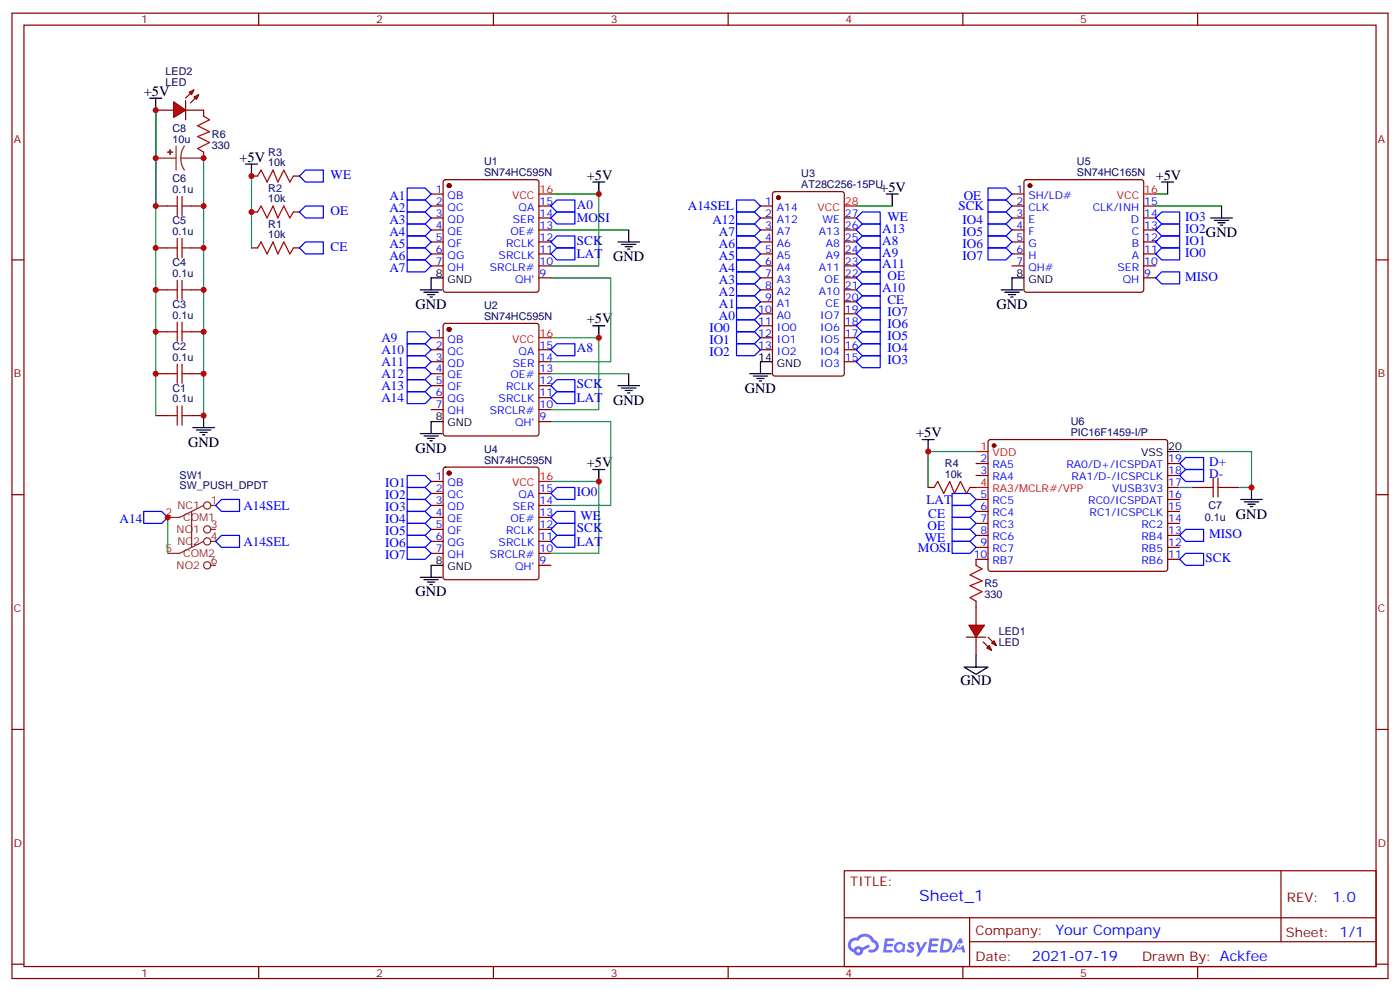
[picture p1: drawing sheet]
<svg xmlns="http://www.w3.org/2000/svg" width="412mm" height="292mm" viewBox="0 0 412 292" stroke-linecap="round" stroke-linejoin="round" font-family="sans-serif">
<g fill="none" stroke="#870000" stroke-width=".35">
<path d="M3.5 3.9h405.4v284.3h-405.4zM7.1 7.4h398.2v277.3h-398.2zM76.2 3.9v3.5M145.3 3.9v3.5M214.5 3.9v3.5M283.6 3.9v3.5M352.8 3.9v3.5M3.5 76.6h3.6M405.3 76.6h3.6M3.5 145.7h3.6M405.3 145.7h3.6M3.5 214.8h3.6"/>
<path d="M405.3 214.8h3.6M248.7 256.5h156.6v28.2h-156.6zM377.3 256.5v20.9M248.7 270.3h156.5M285.6 277.4h119.6M285.6 270.3v14.1M3.5 284h3.6M76.2 284.7v3.5M145.3 284.7v3.5M214.5 284.7v3.5M283.6 284.7v3.5M352.8 284.7v3.5"/>
<path d="M405.3 284h3.6"/>
</g>
<g fill="#5487ff">
<path d="M267.7 277.6a1.22 1.22 0 0 1 1.7 .3l-.4 .6a.47 .47 0 0 0-.3-.4 .47 .47 0 0 0-.5 .2l.1 .2a1.14 1.14 0 0 1 .8 1.8 1.14 1.14 0 0 1-1.9-.1l-.2-.1 .5-.6 .7 .4a.29 .29 0 0 0 .3-.2 .29 .29 0 0 0-.2-.3 1.04 1.04 0 0 1-.6-1.8z"/>
<path d="M260.7 276.4h2.4l.3 .2-.2 .5h-1.8l-.1 .9h1.5l.3 .4-.3 .3h-1.6l-.2 1.1 1.7 .1 .2 .3-.2 .3-2.6 .1z"/>
<path d="M273.8 276.4h2.4l.3 .2-.1 .5h-1.8l-.2 .9h1.6l.3 .4-.4 .3h-1.6l-.1 1.1 1.7 .1 .2 .3-.2 .3h-2.6z"/>
<path d="M282.6 276.4h.7l.3 1.3-.6 .3a.69 .69 0 0 0-1 .2 .69 .69 0 0 0 .4 1 .69 .69 0 0 0 .9-.6l.5-.3 .6 2.2h-.8l-.2-.8h-1.8l-.5 .8h-.8z"/>
<path d="M269.8 277.5h.8l.6 1.8 1.1-1.8h.9l-2.6 4.2h-.8l.9-1.6z"/>
<path d="M277.4 276.4l-.6 4.2h1.3a2.11 2.11 0 0 0 2.5-2.2 2.11 2.11 0 0 0-2.5-2zM278.1 277.1a1.39 1.39 0 0 1 1.7 1.5 1.39 1.39 0 0 1-1.8 1.2h-.3z"/>
<path d="M263.7 278a1.54 1.54 0 0 0-.1 2.2 1.54 1.54 0 0 0 2.2 .1l.6 .3 .3-2.3-.2-.3h-.4a1.49 1.49 0 0 0-2.4 0zM264 279a.94 .94 0 0 1 1.8 0 .94 .94 0 0 1-1.8 0z"/>
<path d="M250.4 276.8a2.18 2.18 0 0 0 1.1 3.7 1.44 1.44 0 0 0 1.6 .9 1.44 1.44 0 0 0 1.2-1.5l2-1-.5-.7-1.9 1a1.47 1.47 0 0 0-2.4 .4 1.39 1.39 0 0 1-.7-1.9 1.39 1.39 0 0 1 2-.5 2.12 2.12 0 0 1 2.2-1.3 2.12 2.12 0 0 1 1.9 1.7 1.14 1.14 0 0 1 1.1 1.4 1.14 1.14 0 0 1-1.7 .7 .43 .43 0 0 0-.5 .4 .43 .43 0 0 0 .4 .5 1.98 1.98 0 0 0 2.5-1.3 1.98 1.98 0 0 0-1.2-2.5 3.1 3.1 0 0 0-5.3-.7l-.9 .1zM252.3 280.1a.55 .55 0 0 1 1.1 0 .55 .55 0 0 1-1.1 0z"/>
<circle cx="282.6" cy="278.5" r=".26"/>
</g>
<g fill="#870000" stroke="#870000" stroke-width=".35">
<circle cx="132.3" cy="54.7" r=".53"/>
<circle cx="132.3" cy="97" r=".53"/>
<circle cx="229.3" cy="58.2" r=".53"/>
<circle cx="132.3" cy="139.3" r=".53"/>
<circle cx="303.4" cy="54.7" r=".53"/>
<circle cx="292.8" cy="131.2" r=".53"/>
</g>
<g fill="none" stroke="#870000" stroke-width=".35">
<path d="M74.1 51.9h1.7M86.4 51.9h1.8M127 57.2h3.5M130.8 53.1l.4-.2h26.8l.5 .2 .2 .5v31.8l-.2 .5-.5 .2h-26.8l-.5-.3-.2-.4v-31.8zM227.8 56.7l.4-.3h19.8l.7 .5v53.2l-.5 .6-20 .1-.6-.5-.1-53.1zM298.1 57.2h3.5M301.9 53.1l.4-.2h33.9l.5 .2 .2 .5v31.8l-.2 .5-.5 .2h-33.9l-.5-.3-.2-.4v-31.8zM45.9 60.7h3.5M45.9 73h3.5M56.4 60.7h3.6M56.4 73h3.6M74.1 73h1.7"/>
<path d="M74.1 62.4h1.7M86.4 73h1.8M86.4 62.4h1.8M127 60.7h3.5M127 64.2h3.5M127 67.7h3.5M127 71.3h3.5M127 74.8h3.5M127 78.3h3.5M158.7 60.7h3.6M158.7 64.2h3.6M158.7 67.7h3.6"/>
<path d="M158.7 71.3h3.6M158.7 74.8h3.6M158.7 78.3h3.6M224 60.7h3.5M224 64.2h3.5M224 67.7h3.5M224 71.3h3.5M224 74.8h3.5M224 78.3h3.5M248.7 64.2h3.5M248.7 67.7h3.5M248.7 71.3h3.5"/>
<path d="M248.7 74.8h3.5M248.7 78.3h3.5M298.1 60.7h3.5M298.1 64.2h3.5M298.1 67.7h3.5M298.1 71.3h3.5M298.1 74.8h3.5M298.1 78.3h3.5M336.9 60.7h3.5M336.9 64.2h3.5M336.9 67.7h3.5M336.9 71.3h3.5"/>
<path d="M336.9 74.8h3.5M336.9 78.3h3.5M45.9 85.4h3.5M45.9 97.7h3.5M56.4 85.4h3.6M56.4 97.7h3.6M127 99.5h3.5M130.8 95.5l.4-.2h26.8l.5 .2 .2 .5v31.7l-.2 .5-.5 .2h-26.8l-.5-.2-.2-.5v-31.7zM158.7 81.8h3.6M224 81.8h3.5M224 99.5h3.5M224 85.4h3.5"/>
<path d="M224 88.9h3.5M224 92.4h3.5M224 96h3.5M248.7 81.8h3.5M248.7 99.5h3.5M248.7 85.4h3.5M248.7 88.9h3.5M248.7 92.4h3.5M248.7 96h3.5M336.9 81.8h3.5M45.9 110.1h3.5M56.4 110.1h3.6"/>
<path d="M127 103h3.5M127 106.5h3.5M127 110.1h3.5M127 113.6h3.5M127 117.1h3.5M158.7 103h3.6M158.7 106.5h3.6M158.7 110.1h3.6M158.7 113.6h3.6M158.7 117.1h3.6M224 103h3.5M248.7 103h3.5"/>
<path d="M248.7 106.5h3.5M45.9 122.4h3.5M56.4 122.4h3.6M127 120.7h3.5M130.8 137.8l.4-.2h26.8l.5 .2 .2 .5v31.7l-.2 .5-.5 .2h-26.8l-.5-.2-.2-.5v-31.7zM158.7 120.7h3.6M158.7 124.2h3.6M287.5 136.5h3.5M291.3 129.7l.4-.2h51.6l.5 .2 .2 .5-.1 37.6-.6 .5-51.8-.1-.5-.6v-37.4zM344 136.5h3.5M127 141.8h3.5M127 145.3h3.5"/>
<path d="M127 148.9h3.5M127 152.4h3.5M127 155.9h3.5M127 159.5h3.5M158.7 145.3h3.6M158.7 148.9h3.6M158.7 152.4h3.6M158.7 155.9h3.6M158.7 159.5h3.6M273.4 143.6h1.8M285.8 143.6h1.7M287.5 140.1h3.5"/>
<path d="M287.5 147.1h3.5M287.5 150.6h3.5M287.5 154.2h3.5M287.5 157.7h3.5M344 140.1h3.5M344 147.1h3.5M344 150.6h3.5M344 154.2h3.5M344 157.7h3.5M344 143.6h3.5M351 143.6h3.5M361.6 143.6h3.5"/>
<path d="M127 163h3.5M158.7 163h3.6M158.7 166.5h3.6M287.5 161.2h3.5M287.5 164.7h3.5M344 161.2h3.5M344 164.7h3.5"/>
</g>
<g fill="none" stroke="#000" stroke-width=".35">
<path d="M44.1 28.9h3.5M45.9 28.9v3.6M72.3 48.3h3.5M74.1 48.3v3.6M174.6 53.6h3.6M176.4 53.6v3.6M261.1 57.2h3.5M262.8 57.2v3.5M342.2 53.6h3.5M344 53.6v3.6M182 71.3h6.4M183.1 72h4.2"/>
<path d="M184.1 72.7h2.2M184.9 73.4h.7M185.2 67.7v3.6M356.7 64.2h6.3M357.7 64.9h4.2M358.8 65.6h2.1M359.5 66.3h.7M359.8 60.7v3.5M123.8 85.4h6.4M124.9 86.1h4.2M125.9 86.8h2.2M126.6 87.5h.8"/>
<path d="M130.5 81.8h-3.5v3.6M174.6 96h3.6M176.4 96v3.5M294.9 85.4h6.4M296 86.1h4.2M297 86.8h2.2M297.7 87.5h.7M301.6 81.8h-3.5v3.6M182 113.6h6.4M183.1 114.3h4.2M184.1 115h2.2M184.9 115.7h.7"/>
<path d="M185.2 110.1v3.5M220.8 110.1h6.4M221.9 110.8h4.2M223 111.5h2.1M223.7 112.2h.7M227.5 106.5h-3.5v3.6M56.8 125.9h6.3M57.9 126.6h4.2M58.9 127.4h2.1M59.6 128.1h.7M60 122.4v3.5M123.8 127.7h6.4"/>
<path d="M124.9 128.4h4.2M125.9 129.1h2.2M126.6 129.8h.8M130.5 124.2h-3.5v3.5M174.6 138.3h3.6M176.4 138.3v3.5M271.6 129.5h3.6M273.4 129.5v3.5M344 133h3.5M365.5 147.1h6.3M366.5 147.8h4.3M367.6 148.5h2.1"/>
<path d="M368.3 149.2h.7M368.7 143.6v3.5M123.8 170h6.4M124.9 170.7h4.2M125.9 171.5h2.2M126.6 172.2h.8M130.5 166.5h-3.5v3.5"/>
</g>
<path d="M158.7 57.2h3.6M336.9 57.2h3.5M248.7 60.7h3.5M158.7 99.5h3.6M287.5 133h3.5M158.7 141.8h3.6M287.5 143.6h3.5" fill="none" stroke="#f00" stroke-width=".35"/>
<g fill="none" stroke="#008700" stroke-width=".35">
<path d="M45.9 32.5v89.9M60 46.6v75.8M74.1 51.9v21.1M162.3 57.2h14.1v21.1h-14.1M340.4 57.2h3.6M162.3 67.7h22.9M252.2 60.7h10.6M340.4 60.7h19.4M162.3 99.5h14.1v21.2h-14.1M162.3 81.8h17.6v24.7h-17.6M162.3 110.1h22.9M162.3 124.2h17.6v24.7h-17.6"/>
<path d="M287.5 133h-14.1v10.6M347.5 133h21.2v10.6h-3.6M49.4 152.4v10.6M162.3 141.8h14.1v21.2h-14.1M347.5 143.6h3.5"/>
</g>
<g fill="none" stroke="#00f" stroke-width=".35">
<path d="M88.2 51.9l1.8-1.8h5.2v3.5h-5.2zM119.9 55.4h5.3l1.8 1.8-1.8 1.7h-5.3zM119.9 58.9h5.3l1.8 1.8-1.8 1.7h-5.3zM217 58.9h5.2l1.8 1.8-1.8 1.7h-5.2zM291 58.9h5.3l1.8 1.8-1.8 1.7h-5.3zM291 55.4h5.3l1.8 1.8-1.8 1.7h-5.3zM88.2 62.4l1.8-1.7h5.2v3.5h-5.2zM88.2 73l1.8-1.7h5.2v3.5h-5.2zM119.9 62.4h5.3l1.8 1.8-1.8 1.8h-5.3zM119.9 66h5.3l1.8 1.7-1.8 1.8h-5.3zM119.9 69.5h5.3l1.8 1.8-1.8 1.7h-5.3zM119.9 73h5.3l1.8 1.8-1.8 1.8h-5.3z"/>
<path d="M119.9 76.6h5.3l1.8 1.7-1.8 1.8h-5.3zM162.3 60.7l1.7-1.8h5.3v3.5h-5.3zM162.3 71.3l1.7-1.8h5.3v3.5h-5.3zM162.3 64.2l1.7-1.8h5.3v3.6h-5.3zM164 73h5.3v3.6h-5.3l-1.7-1.8zM217 76.6h5.2l1.8 1.7-1.8 1.8h-5.2zM217 73h5.2l1.8 1.8-1.8 1.8h-5.2zM217 69.5h5.2l1.8 1.8-1.8 1.7h-5.2zM217 66h5.2l1.8 1.7-1.8 1.8h-5.2zM217 62.4h5.2l1.8 1.8-1.8 1.8h-5.2zM252.2 71.3l1.8-1.8h5.3v3.5h-5.3zM252.2 74.8l1.8-1.8h5.3v3.6h-5.3z"/>
<path d="M252.2 78.3l1.8-1.7h5.3v3.5h-5.3zM252.2 67.7l1.8-1.7h5.3v3.5h-5.3zM252.2 64.2l1.8-1.8h5.3v3.6h-5.3zM291 62.4h5.3l1.8 1.8-1.8 1.8h-5.3zM291 66h5.3l1.8 1.7-1.8 1.8h-5.3zM291 69.5h5.3l1.8 1.8-1.8 1.7h-5.3zM291 73h5.3l1.8 1.8-1.8 1.8h-5.3zM340.4 74.8l1.8-1.8h5.3v3.6h-5.3zM340.4 67.7l1.8-1.7h5.3v3.5h-5.3zM342.2 69.5h5.3v3.5h-5.3l-1.8-1.7zM342.2 62.4h5.3v3.6h-5.3l-1.8-1.8zM119.9 97.7h5.3l1.8 1.8-1.8 1.7h-5.3z"/>
<path d="M217 90.7h5.2l1.8 1.7-1.8 1.8h-5.2zM217 87.1h5.2l1.8 1.8-1.8 1.8h-5.2zM217 83.6h5.2l1.8 1.8-1.8 1.7h-5.2zM217 80.1h5.2l1.8 1.7-1.8 1.8h-5.2zM217 94.2h5.2l1.8 1.8-1.8 1.7h-5.2zM217 97.7h5.2l1.8 1.8-1.8 1.7h-5.2zM252.2 85.4l1.8-1.8h5.3v3.5h-5.3zM252.2 99.5l1.8-1.8h5.3v3.5h-5.3zM252.2 96l1.8-1.8h5.3v3.5h-5.3zM252.2 92.4l1.8-1.7h5.3v3.5h-5.3zM252.2 81.8l1.8-1.7h5.3v3.5h-5.3zM252.2 88.9l1.8-1.8h5.3v3.6h-5.3z"/>
<path d="M340.4 81.8l1.8-1.7h5.3v3.5h-5.3zM119.9 101.2h5.3l1.8 1.8-1.8 1.8h-5.3zM119.9 104.8h5.3l1.8 1.7-1.8 1.8h-5.3zM119.9 108.3h5.3l1.8 1.8-1.8 1.7h-5.3zM119.9 111.8h5.3l1.8 1.8-1.8 1.8h-5.3zM119.9 115.4h5.3l1.8 1.7-1.8 1.8h-5.3zM162.3 103l1.7-1.8h5.3v3.6h-5.3zM162.3 113.6l1.7-1.8h5.3v3.6h-5.3zM162.3 117.1l1.7-1.7h5.3v3.5h-5.3zM217 101.2h5.2l1.8 1.8-1.8 1.8h-5.2zM252.2 106.5l1.8-1.7h5.3v3.5h-5.3zM252.2 103l1.8-1.8h5.3v3.6h-5.3z"/>
<path d="M347.5 136.5l1.7-1.7h5.3v3.5h-5.3zM349.2 138.3h5.3v3.5h-5.3l-1.7-1.7zM42.3 150.6h5.3l1.8 1.8-1.8 1.8h-5.3zM63.5 159.5l1.8-1.8h5.3v3.5h-5.3zM65.3 147.1h5.3v3.5h-5.3l-1.8-1.7zM119.9 140.1h5.3l1.8 1.7-1.8 1.8h-5.3zM119.9 143.6h5.3l1.8 1.7-1.8 1.8h-5.3zM119.9 147.1h5.3l1.8 1.8-1.8 1.7h-5.3zM119.9 150.6h5.3l1.8 1.8-1.8 1.8h-5.3zM119.9 154.2h5.3l1.8 1.7-1.8 1.8h-5.3zM119.9 157.7h5.3l1.8 1.8-1.8 1.7h-5.3zM162.3 145.3l1.7-1.7h5.3v3.5h-5.3z"/>
<path d="M162.3 155.9l1.7-1.7h5.3v3.5h-5.3zM162.3 152.4l1.7-1.8h5.3v3.6h-5.3zM162.3 159.5l1.7-1.8h5.3v3.5h-5.3zM280.5 159.5h5.3l1.7 1.7-1.7 1.8h-5.3zM280.5 145.3h5.3l1.7 1.8-1.7 1.8h-5.3zM280.5 155.9h5.3l1.7 1.8-1.7 1.8h-5.3zM280.5 152.4h5.3l1.7 1.8-1.7 1.7h-5.3zM280.5 148.9h5.3l1.7 1.7-1.7 1.8h-5.3zM347.5 157.7l1.7-1.8h5.3v3.6h-5.3zM119.9 161.2h5.3l1.8 1.8-1.8 1.7h-5.3zM349.2 163h5.3v3.5h-5.3l-1.7-1.8z"/>
</g>
<g fill="none" stroke="#a10000" stroke-width=".35">
<path d="M52.2 57.9v5.6M53.6 57.9v5.6M75.8 51.9l1.1-1.8 1.8 3.5 1.7-3.5 1.4 3.5 1.8-3.5 1.8 3.5 1-1.7M49.4 73h2.8M49.4 60.7h2.8M52.2 70.2v5.6M53.6 70.2v5.6M53.6 73h2.8M53.6 60.7h2.8M75.8 73l1.1-1.7 1.8 3.5 1.7-3.5 1.4 3.5 1.8-3.5 1.8 3.5 1-1.8M75.8 62.4l1.1-1.7 1.8 3.5 1.7-3.5 1.4 3.5 1.8-3.5 1.8 3.5 1-1.8M49.4 97.7h2.8"/>
<path d="M49.4 85.4h2.8M52.2 82.6v5.6M52.2 94.9v5.6M53.6 82.6v5.6M53.6 94.9v5.6M53.6 97.7h2.8M53.6 85.4h2.8M49.4 110.1h2.8M52.2 107.2v5.7M52.2 119.6v5.6M53.6 107.2v5.7M53.6 119.6v5.6"/>
<path d="M53.6 110.1h2.8M49.4 122.4h2.8M53.6 122.4h2.8M275.2 143.6l1-1.8 1.8 3.5 1.8-3.5 1.4 3.5 1.7-3.5 1.8 3.5 1.1-1.7M354.5 143.6h2.9M357.4 140.8v5.6M358.8 143.6h2.8M358.8 140.8v5.6"/>
</g>
<g fill="none" stroke="#8c2424" stroke-width=".35">
<path d="M45.9 46.6h6M51.9 43v7.1M53.3 46.6l.2 1.8 .8 1.7M53.3 46.6h6.7M54.3 43l-.8 1.7-.2 1.9M56.4 150.6v10.6M60 148.9l-7.1 3.5h-3.5M60 159.5l-7.1 3.5h-3.5M62.1 148.9h1.4M62.1 155.9h1.4M62.1 159.5h1.4M62.1 166.5h1.4"/>
<circle cx="61" cy="148.9" r="1.06"/>
<circle cx="61" cy="159.5" r="1.06"/>
<circle cx="61" cy="155.9" r="1.06"/>
<circle cx="61" cy="166.5" r="1.06"/>
</g>
<g fill="#8c2424" stroke="#8c2424" stroke-width=".35">
<path d="M50.1 44.1v1.4z"/>
<path d="M49.4 44.8h1.4z"/>
</g>
<g fill="#f00" stroke="#870000" stroke-width=".35">
<path d="M285.4 184.2h4.6l-2.5 3.5z"/>
<path d="M284.7 187.7h5.6z"/>
</g>
<g fill="#870000" stroke="#870000" stroke-width=".35">
<path d="M291 187.7l1.5 1.4z"/>
<path d="M289.6 189.1l1.4 1.4z"/>
</g>
<g fill="#f00" stroke="#870000" stroke-width=".35">
<path d="M292.1 189.4l.7-.7 .7 1.4z"/>
<path d="M290.7 190.9l.7-.8 .7 1.5z"/>
</g>
<path d="M287.5 164.7v1.8M287.5 177.1v7.1M287.5 187.7v5.3" fill="none" stroke="#870000" stroke-width=".35"/>
<path d="M284 196.5h7l-3.5 2.1zM287.5 193v3.5" fill="none" stroke="#000" stroke-width=".35"/>
<path d="M287.5 166.5l1.8 1.1-3.5 1.7 3.5 1.8-3.5 1.4 3.5 1.8-3.5 1.7 1.7 1.1" fill="none" stroke="#a10000" stroke-width=".35"/>
<g fill="#f00" stroke="#870000" stroke-width=".35">
<path d="M51.2 30l3.5 2.5-3.5 2.1z"/>
<path d="M54.7 29.6v5.7z"/>
</g>
<g fill="#870000" stroke="#870000" stroke-width=".35">
<path d="M54.7 28.9l1.4-1.4z"/>
<path d="M56.1 30.3l1.4-1.4z"/>
</g>
<g fill="#f00" stroke="#870000" stroke-width=".35">
<path d="M55.7 27.2l1.4-.7-.7 1.4z"/>
<path d="M57.1 28.6l1.5-.7-.7 1.4z"/>
</g>
<path d="M45.9 32.5h5.3M54.7 32.5h5.3v1.7M60 44.8v1.8" fill="none" stroke="#870000" stroke-width=".35"/>
<path d="M45.9 32.5v14.1" fill="none" stroke="#008700" stroke-width=".35"/>
<path d="M60 34.2l1.7 1.1-3.5 1.7 3.5 1.8-3.5 1.4 3.5 1.8-3.5 1.7 1.8 1.1" fill="none" stroke="#a10000" stroke-width=".35"/>
<g fill="#c00">
<circle cx="176.4" cy="57.1" r=".88"/>
<circle cx="176.4" cy="99.5" r=".88"/>
<circle cx="176.4" cy="141.8" r=".88"/>
<circle cx="74.1" cy="62.4" r=".88"/>
<circle cx="74.1" cy="51.9" r=".88"/>
<circle cx="60" cy="122.4" r=".88"/>
<circle cx="45.9" cy="110.1" r=".88"/>
<circle cx="60" cy="110.1" r=".88"/>
<circle cx="45.9" cy="97.7" r=".88"/>
<circle cx="60" cy="97.7" r=".88"/>
<circle cx="45.9" cy="85.4" r=".88"/>
<circle cx="60" cy="85.4" r=".88"/>
<circle cx="45.9" cy="73" r=".88"/>
<circle cx="60" cy="73" r=".88"/>
<circle cx="45.9" cy="60.7" r=".88"/>
<circle cx="273.4" cy="133" r=".88"/>
<circle cx="45.9" cy="46.6" r=".88"/>
<circle cx="60" cy="60.7" r=".88"/>
<circle cx="368.7" cy="143.6" r=".88"/>
<circle cx="49.4" cy="152.4" r=".88"/>
<circle cx="45.9" cy="32.5" r=".88"/>
<circle cx="60" cy="46.6" r=".88"/>
</g>
<text font-size="4.6" fill="#00f" x="270.8" y="265.5">Sheet_1</text>
<g font-size="4.2">
<text x="42.3" y="28.2">+5V</text>
<text x="70.6" y="47.6">+5V</text>
<text x="172.9" y="52.9">+5V</text>
<text x="340.4" y="52.9">+5V</text>
<text x="259.3" y="56.4">+5V</text>
<text x="355.2" y="69.9">GND</text>
<text x="180.6" y="76.9">GND</text>
<text x="122.4" y="91">GND</text>
<text x="172.9" y="95.3">+5V</text>
<text x="293.5" y="91">GND</text>
<text x="180.6" y="119.2">GND</text>
<text x="219.4" y="115.7">GND</text>
<text x="55.4" y="131.6">GND</text>
<text x="269.9" y="128.8">+5V</text>
<text x="122.4" y="133.4">GND</text>
<text x="172.9" y="137.6">+5V</text>
<text x="364.1" y="152.8">GND</text>
<text x="122.4" y="175.7">GND</text>
<text x="282.9" y="201.8">GND</text>
</g>
<g font-size="4.2" fill="#00f">
<text x="392.5" y="265.7">1.0</text>
<text x="310.9" y="275.3">Your Company</text>
<text x="304" y="283.1">2021-07-19</text>
</g>
<g font-size="3.9" fill="#00f">
<text x="97.4" y="52.6">WE</text>
<text x="114.7" y="58.9">A1</text>
<text x="283.9" y="58.9">OE</text>
<text x="97.4" y="63.2">OE</text>
<text x="114.7" y="62.4">A2</text>
<text x="114.7" y="66">A3</text>
<text x="169.9" y="65.5">MOSI</text>
<text x="170" y="61.4">A0</text>
<text x="202.6" y="61.9">A14SEL</text>
<text x="209.9" y="66">A12</text>
<text x="261.4" y="65">WE</text>
<text x="282.3" y="61.9">SCK</text>
<text x="283.5" y="66">IO4</text>
<text x="349.1" y="65">IO3</text>
<text x="114.7" y="69.5">A4</text>
<text x="211.8" y="69.5">A7</text>
<text x="259.9" y="68.5">A13</text>
<text x="283.5" y="69.5">IO5</text>
<text x="349.1" y="68.5">IO2</text>
<text x="97.4" y="73.8">CE</text>
<text x="114.7" y="73">A5</text>
<text x="114.7" y="76.6">A6</text>
<text x="169.9" y="76">LAT</text>
<text x="169.9" y="72">SCK</text>
<text x="211.8" y="76.6">A5</text>
<text x="211.8" y="73">A6</text>
<text x="259.9" y="72">A8</text>
<text x="259.9" y="75.6">A9</text>
<text x="283.5" y="73">IO6</text>
<text x="283.5" y="76.5">IO7</text>
<text x="349.1" y="75.6">IO0</text>
<text x="349.1" y="72">IO1</text>
<text x="114.7" y="80.1">A7</text>
<text x="211.8" y="83.6">A3</text>
<text x="211.8" y="80.1">A4</text>
<text x="259.9" y="79.1">A11</text>
<text x="261.4" y="82.6">OE</text>
<text x="349.1" y="82.6">MISO</text>
<text x="211.8" y="87.1">A2</text>
<text x="259.9" y="86.1">A10</text>
<text x="261.4" y="89.7">CE</text>
<text x="211.8" y="94.2">A0</text>
<text x="211.8" y="90.7">A1</text>
<text x="261.4" y="93.2">IO7</text>
<text x="112.4" y="100.7">A9</text>
<text x="209" y="97.7">IO0</text>
<text x="209" y="101.2">IO1</text>
<text x="261.4" y="100.3">IO5</text>
<text x="261.4" y="96.7">IO6</text>
<text x="112.4" y="104.3">A10</text>
<text x="112.4" y="107.8">A11</text>
<text x="169.9" y="103.8">A8</text>
<text x="209" y="104.8">IO2</text>
<text x="261.4" y="107.3">IO3</text>
<text x="261.4" y="103.8">IO4</text>
<text x="112.4" y="111.3">A12</text>
<text x="112.4" y="114.9">A13</text>
<text x="112.4" y="118.4">A14</text>
<text x="169.9" y="118.4">LAT</text>
<text x="169.9" y="114.4">SCK</text>
<text x="356.2" y="137.3">D+</text>
<text x="113.5" y="143.6">IO1</text>
<text x="356.2" y="140.8">D-</text>
<text x="113.5" y="147.1">IO2</text>
<text x="169.9" y="146.1">IO0</text>
<text x="272.9" y="148.4">LAT</text>
<text x="35.2" y="154.2">A14</text>
<text x="71.7" y="150.1">A14SEL</text>
<text x="113.5" y="150.6">IO3</text>
<text x="113.5" y="154.2">IO4</text>
<text x="171" y="153.2">WE</text>
<text x="273.2" y="156">OE</text>
<text x="273.5" y="152.5">CE</text>
<text x="71.7" y="160.7">A14SEL</text>
<text x="113.5" y="157.7">IO5</text>
<text x="113.5" y="161.2">IO6</text>
<text x="169.9" y="160.7">LAT</text>
<text x="169.9" y="156.7">SCK</text>
<text x="272.4" y="159.5">WE</text>
<text x="356.2" y="158.5">MISO</text>
<text x="113.5" y="164.7">IO7</text>
<text x="270.4" y="162.5">MOSI</text>
<text x="355.1" y="165.5">SCK</text>
</g>
<g font-size="3.9" fill="#800">
<text x="250.5" y="261.1">TITLE:</text>
<text x="379.1" y="265.7">REV:</text>
<text x="287.4" y="275.3">Company:</text>
<text x="378.7" y="275.9">Sheet: 1/1</text>
<text x="287.4" y="282.9">Date:</text>
<text x="336.4" y="283">Drawn By: Ackfee</text>
</g>
<g font-size="3.2" fill="#800">
<text x="41.6" y="6.9">1</text>
<text x="110.8" y="6.9">2</text>
<text x="179.9" y="6.9">3</text>
<text x="249.1" y="6.9">4</text>
<text x="318.2" y="6.9">5</text>
<text x="4.1" y="42">A</text>
<text x="405.9" y="42">A</text>
<text x="4.1" y="111.1">B</text>
<text x="405.9" y="111.1">B</text>
<text x="4.1" y="180.3">C</text>
<text x="405.9" y="180.3">C</text>
<text x="4.1" y="249.4">D</text>
<text x="405.9" y="249.4">D</text>
<text x="41.6" y="287.7">1</text>
<text x="110.8" y="287.7">2</text>
<text x="179.9" y="287.7">3</text>
<text x="249.1" y="287.7">4</text>
<text x="318.2" y="287.7">5</text>
</g>
<g font-size="3.2" fill="#000080">
<text x="48.8" y="22.2">LED2</text>
<text x="48.8" y="25.4">LED</text>
<text x="50.8" y="42">10u</text>
<text x="50.8" y="38.8">C8</text>
<text x="62.4" y="40.7">R6</text>
<text x="62.4" y="43.8">330</text>
<text x="79" y="45.9">R3</text>
<text x="50.8" y="53.6">C6</text>
<text x="79" y="49">10k</text>
<text x="142.6" y="51.9">SN74HC595N</text>
<text x="142.6" y="48.7">U1</text>
<text x="236" y="52.2">U3</text>
<text x="317.2" y="51.9">SN74HC165N</text>
<text x="317.2" y="48.7">U5</text>
<text x="50.8" y="56.8">0.1u</text>
<text x="79" y="59.6">10k</text>
<text x="79" y="56.5">R2</text>
<text x="236" y="55.4">AT28C256-15PU</text>
<text x="50.8" y="66">C5</text>
<text x="50.8" y="69.1">0.1u</text>
<text x="79" y="70.2">10k</text>
<text x="79" y="67">R1</text>
<text x="50.8" y="81.5">0.1u</text>
<text x="50.8" y="78.3">C4</text>
<text x="50.8" y="93.8">0.1u</text>
<text x="50.8" y="90.7">C3</text>
<text x="142.6" y="94.2">SN74HC595N</text>
<text x="142.6" y="91">U2</text>
<text x="50.8" y="106.2">0.1u</text>
<text x="50.8" y="103">C2</text>
<text x="50.8" y="118.5">0.1u</text>
<text x="50.8" y="115.4">C1</text>
<text x="315.4" y="125.1">U6</text>
<text x="315.4" y="128.3">PIC16F1459-I/P</text>
<text x="142.6" y="136.5">SN74HC595N</text>
<text x="142.6" y="133.4">U4</text>
<text x="278.4" y="137.6">R4</text>
<text x="52.9" y="141">SW1</text>
<text x="278.4" y="140.8">10k</text>
<text x="52.9" y="144.1">SW_PUSH_DPDT</text>
<text x="354.9" y="153.5">0.1u</text>
<text x="356" y="150">C7</text>
<text x="290" y="172.9">R5</text>
<text x="290" y="176.1">330</text>
<text x="294.2" y="190.2">LED</text>
<text x="294.2" y="187">LED1</text>
</g>
<g font-size="3.2" fill="#00f">
<text x="128.3" y="56.8">1</text>
<text x="131.8" y="58.6">QB</text>
<text x="299.4" y="56.8">1</text>
<text x="302.9" y="58.6">SH/LD#</text>
<text x="128.3" y="60.3">2</text>
<text x="128.3" y="63.9">3</text>
<text x="131.8" y="62.1">QC</text>
<text x="131.8" y="65.6">QD</text>
<text x="151.1" y="65.6">SER</text>
<text x="152.8" y="62.1">QA</text>
<text x="158.9" y="63.9">14</text>
<text x="158.9" y="60.3">15</text>
<text x="225.3" y="60.3">1</text>
<text x="225.3" y="63.9">2</text>
<text x="228.8" y="62.1">A14</text>
<text x="228.8" y="65.6">A12</text>
<text x="242.3" y="65.6">WE</text>
<text x="248.9" y="63.9">27</text>
<text x="299.4" y="60.3">2</text>
<text x="299.4" y="63.9">3</text>
<text x="302.9" y="62.1">CLK</text>
<text x="302.9" y="65.6">E</text>
<text x="321.9" y="62.1">CLK/INH</text>
<text x="333.2" y="65.6">D</text>
<text x="337.1" y="63.9">14</text>
<text x="337.1" y="60.3">15</text>
<text x="128.3" y="67.4">4</text>
<text x="128.3" y="70.9">5</text>
<text x="131.8" y="69.1">QE</text>
<text x="150.3" y="69.1">OE#</text>
<text x="158.9" y="70.9">12</text>
<text x="158.9" y="67.4">13</text>
<text x="225.3" y="67.4">3</text>
<text x="225.3" y="70.9">4</text>
<text x="228.8" y="69.1">A7</text>
<text x="241.2" y="69.1">A13</text>
<text x="248.9" y="70.9">25</text>
<text x="248.9" y="67.4">26</text>
<text x="299.4" y="67.4">4</text>
<text x="299.4" y="70.9">5</text>
<text x="302.9" y="69.1">F</text>
<text x="333.4" y="69.1">C</text>
<text x="337.1" y="70.9">12</text>
<text x="337.1" y="67.4">13</text>
<text x="128.3" y="74.4">6</text>
<text x="128.3" y="78">7</text>
<text x="131.8" y="72.7">QF</text>
<text x="131.8" y="76.2">QG</text>
<text x="146.9" y="76.2">SRCLK</text>
<text x="149.1" y="72.7">RCLK</text>
<text x="158.9" y="78">10</text>
<text x="158.9" y="74.4">11</text>
<text x="225.3" y="74.4">5</text>
<text x="225.3" y="78">6</text>
<text x="228.8" y="72.7">A6</text>
<text x="228.8" y="76.2">A5</text>
<text x="243.2" y="76.2">A9</text>
<text x="243.2" y="72.7">A8</text>
<text x="248.9" y="78">23</text>
<text x="248.9" y="74.4">24</text>
<text x="299.4" y="74.4">6</text>
<text x="299.4" y="78">7</text>
<text x="302.9" y="72.7">G</text>
<text x="302.9" y="76.2">H</text>
<text x="333.4" y="72.7">B</text>
<text x="333.4" y="76.2">A</text>
<text x="337.1" y="78">10</text>
<text x="337.1" y="74.4">11</text>
<text x="131.8" y="79.7">QH</text>
<text x="144.3" y="79.7">SRCLR#</text>
<text x="151.7" y="83.3">QH'</text>
<text x="158.9" y="81.5">9</text>
<text x="225.3" y="81.5">7</text>
<text x="228.8" y="79.7">A4</text>
<text x="228.8" y="83.3">A3</text>
<text x="241.2" y="79.7">A11</text>
<text x="242.9" y="83.3">OE</text>
<text x="248.9" y="81.5">22</text>
<text x="302.9" y="79.7">QH#</text>
<text x="329.2" y="79.7">SER</text>
<text x="330.7" y="83.3">QH</text>
<text x="337.1" y="81.5">9</text>
<text x="225.3" y="85">8</text>
<text x="225.3" y="88.5">9</text>
<text x="228.8" y="86.8">A2</text>
<text x="241.2" y="86.8">A10</text>
<text x="248.9" y="88.5">20</text>
<text x="248.9" y="85">21</text>
<text x="223.3" y="92.1">10</text>
<text x="223.3" y="95.6">11</text>
<text x="228.8" y="90.3">A1</text>
<text x="228.8" y="93.8">A0</text>
<text x="241.6" y="93.8">IO7</text>
<text x="243.2" y="90.3">CE</text>
<text x="248.9" y="95.6">18</text>
<text x="248.9" y="92.1">19</text>
<text x="128.3" y="99.1">1</text>
<text x="131.8" y="100.9">QB</text>
<text x="223.3" y="99.1">12</text>
<text x="228.8" y="97.4">IO0</text>
<text x="228.8" y="100.9">IO1</text>
<text x="241.6" y="100.9">IO5</text>
<text x="241.6" y="97.4">IO6</text>
<text x="248.9" y="99.1">17</text>
<text x="128.3" y="102.7">2</text>
<text x="128.3" y="106.2">3</text>
<text x="131.8" y="104.4">QC</text>
<text x="131.8" y="108">QD</text>
<text x="151.1" y="108">SER</text>
<text x="152.8" y="104.4">QA</text>
<text x="158.9" y="106.2">14</text>
<text x="158.9" y="102.7">15</text>
<text x="223.3" y="102.7">13</text>
<text x="228.8" y="104.4">IO2</text>
<text x="241.6" y="108">IO3</text>
<text x="241.6" y="104.4">IO4</text>
<text x="248.9" y="106.2">15</text>
<text x="248.9" y="102.7">16</text>
<text x="128.3" y="109.7">4</text>
<text x="128.3" y="113.2">5</text>
<text x="131.8" y="111.5">QE</text>
<text x="150.3" y="111.5">OE#</text>
<text x="158.9" y="113.2">12</text>
<text x="158.9" y="109.7">13</text>
<text x="128.3" y="116.8">6</text>
<text x="131.8" y="115">QF</text>
<text x="131.8" y="118.5">QG</text>
<text x="146.9" y="118.5">SRCLK</text>
<text x="149.1" y="115">RCLK</text>
<text x="158.9" y="116.8">11</text>
<text x="128.3" y="120.3">7</text>
<text x="131.8" y="122.1">QH</text>
<text x="144.3" y="122.1">SRCLR#</text>
<text x="151.7" y="125.6">QH'</text>
<text x="158.9" y="123.8">9</text>
<text x="158.9" y="120.3">10</text>
<text x="288.8" y="136.2">2</text>
<text x="292.3" y="137.9">RA5</text>
<text x="314.1" y="137.9">RA0/D+/ICSPDAT</text>
<text x="344.1" y="136.2">19</text>
<text x="128.3" y="141.5">1</text>
<text x="131.8" y="143.2">QB</text>
<text x="288.8" y="139.7">3</text>
<text x="292.3" y="141.5">RA4</text>
<text x="315.7" y="141.5">RA1/D-/ICSPCLK</text>
<text x="344.1" y="143.2">17</text>
<text x="344.1" y="139.7">18</text>
<text x="128.3" y="145">2</text>
<text x="128.3" y="148.5">3</text>
<text x="131.8" y="146.8">QC</text>
<text x="152.8" y="146.8">QA</text>
<text x="158.9" y="148.5">14</text>
<text x="158.9" y="145">15</text>
<text x="288.8" y="146.8">5</text>
<text x="292.3" y="148.5">RC5</text>
<text x="320.6" y="148.5">RC0/ICSPDAT</text>
<text x="327.6" y="145">VUSB3V3</text>
<text x="344.1" y="146.8">16</text>
<text x="128.3" y="152">4</text>
<text x="128.3" y="155.6">5</text>
<text x="131.8" y="150.3">QD</text>
<text x="131.8" y="153.8">QE</text>
<text x="150.3" y="153.8">OE#</text>
<text x="151.1" y="150.3">SER</text>
<text x="158.9" y="155.6">12</text>
<text x="158.9" y="152">13</text>
<text x="288.8" y="150.3">6</text>
<text x="288.8" y="153.8">7</text>
<text x="292.3" y="152">RC4</text>
<text x="292.3" y="155.6">RC3</text>
<text x="321" y="152">RC1/ICSPCLK</text>
<text x="336.2" y="155.6">RC2</text>
<text x="344.1" y="153.8">14</text>
<text x="344.1" y="150.3">15</text>
<text x="128.3" y="159.1">6</text>
<text x="131.8" y="157.3">QF</text>
<text x="131.8" y="160.9">QG</text>
<text x="146.9" y="160.9">SRCLK</text>
<text x="149.1" y="157.3">RCLK</text>
<text x="158.9" y="159.1">11</text>
<text x="288.8" y="157.3">8</text>
<text x="288.8" y="160.9">9</text>
<text x="292.3" y="159.1">RC6</text>
<text x="336.3" y="159.1">RB4</text>
<text x="344.1" y="160.9">12</text>
<text x="344.1" y="157.3">13</text>
<text x="128.3" y="162.6">7</text>
<text x="131.8" y="164.4">QH</text>
<text x="144.3" y="164.4">SRCLR#</text>
<text x="151.7" y="167.9">QH'</text>
<text x="158.9" y="166.2">9</text>
<text x="158.9" y="162.6">10</text>
<text x="286.8" y="164.4">10</text>
<text x="292.3" y="162.6">RC7</text>
<text x="292.3" y="166.2">RB7</text>
<text x="336.3" y="166.2">RB6</text>
<text x="336.3" y="162.6">RB5</text>
<text x="344.1" y="164.4">11</text>
</g>
<g font-size="3.2" fill="#f00">
<text x="150.8" y="58.6">VCC</text>
<text x="158.9" y="56.8">16</text>
<text x="329" y="58.6">VCC</text>
<text x="337.1" y="56.8">16</text>
<text x="240.8" y="62.1">VCC</text>
<text x="248.9" y="60.3">28</text>
<text x="150.8" y="100.9">VCC</text>
<text x="158.9" y="99.1">16</text>
<text x="288.8" y="132.6">1</text>
<text x="292.3" y="134.4">VDD</text>
<text x="150.8" y="143.2">VCC</text>
<text x="158.9" y="141.5">16</text>
<text x="288.8" y="143.2">4</text>
<text x="292.3" y="145">RA3/MCLR#/VPP</text>
</g>
<g font-size="3.2">
<text x="128.3" y="81.5">8</text>
<text x="131.8" y="83.3">GND</text>
<text x="299.4" y="81.5">8</text>
<text x="302.9" y="83.3">GND</text>
<text x="223.3" y="106.2">14</text>
<text x="228.8" y="108">GND</text>
<text x="128.3" y="123.8">8</text>
<text x="131.8" y="125.6">GND</text>
<text x="336.1" y="134.4">VSS</text>
<text x="344.1" y="132.6">20</text>
<text x="128.3" y="166.2">8</text>
<text x="131.8" y="167.9">GND</text>
</g>
<g font-size="3.2" fill="#8d2323">
<text x="52.3" y="149.9">NC1</text>
<text x="62.1" y="148.5">1</text>
<text x="48.8" y="152">2</text>
<text x="54" y="153.5">COM1</text>
<text x="62.1" y="155.6">3</text>
<text x="52" y="157">NO1</text>
<text x="52.3" y="160.5">NC2</text>
<text x="62.1" y="159.1">4</text>
<text x="48.8" y="162.6">5</text>
<text x="52" y="167.6">NO2</text>
<text x="54" y="164">COM2</text>
<text x="62.1" y="166.2">6</text>
</g>
</svg>
